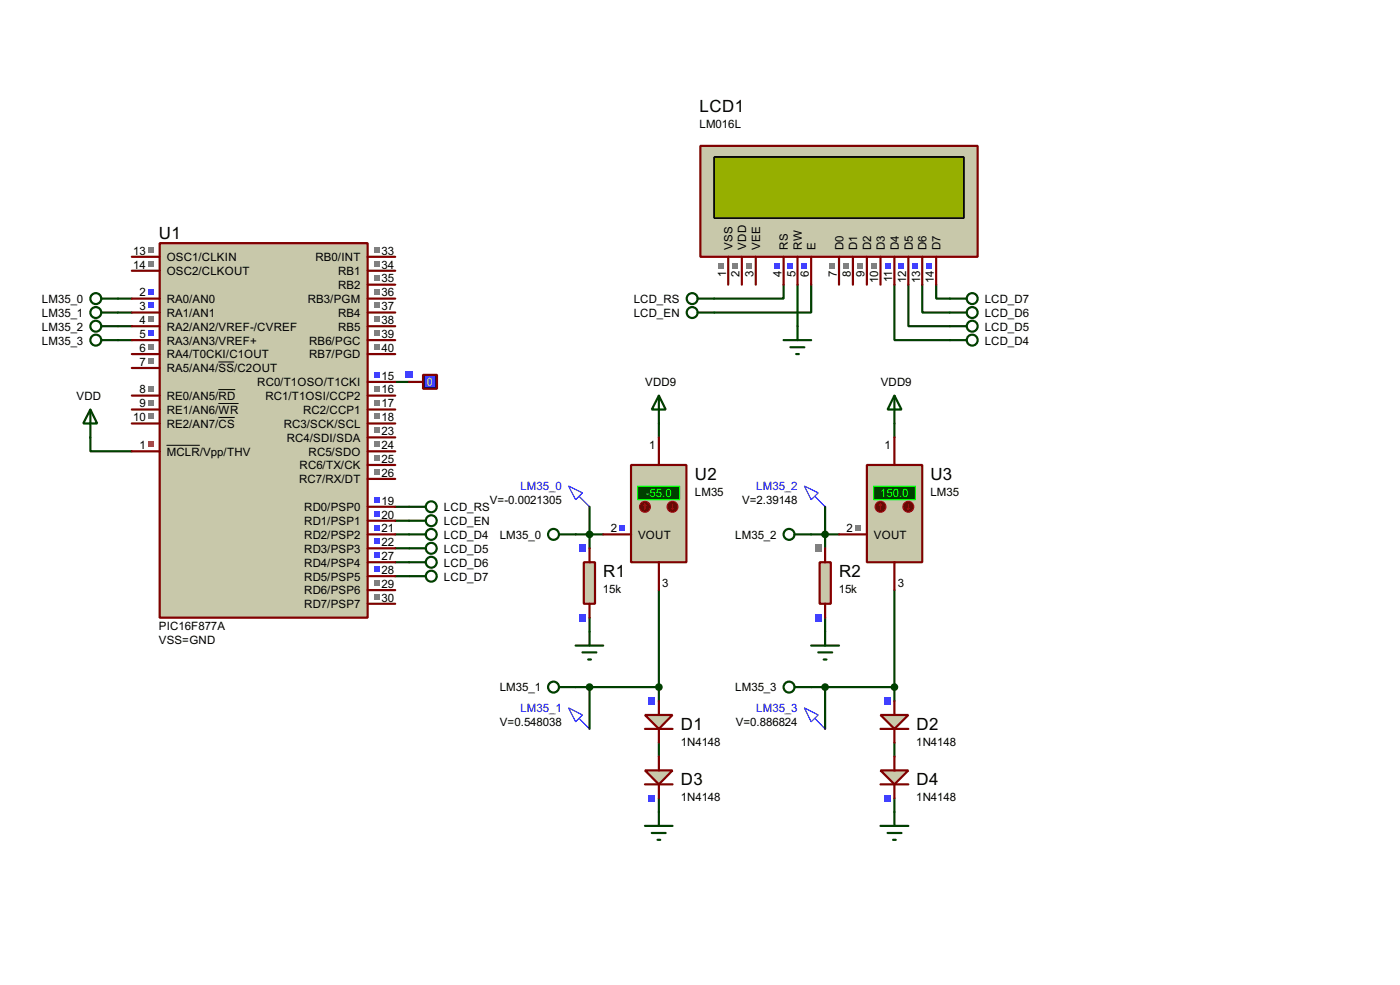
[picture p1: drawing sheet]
<svg xmlns="http://www.w3.org/2000/svg" width="256mm" height="180mm" viewBox="0 0 256 180" stroke-linecap="round" stroke-linejoin="round" font-family="sans-serif">
<g fill="none" stroke="#004000" stroke-width=".4">
<path d="M21.6 54.7h2.6M21.6 57.2h2.6M21.6 59.7h2.6M143.6 52.1v2.6h-12.7M146.1 52.1v7.6M148.6 52.1v5.1h-17.7M163.9 52.1v10.2h10.1M166.4 52.1v7.6h7.6M169 52.1v5.1h5M171.5 52.1v2.6h2.5M16.6 75l1.2 2.5h-2.5zM16.6 75v7.6h7.6"/>
<path d="M21.6 62.3h2.6M72.4 69.9h2.6M120.7 77.5v2.6M163.9 77.5v2.6M72.4 97.8h2.6M72.4 92.8h2.6M72.4 95.3h2.6M105.5 97.8h5M108 92.8v7.6M148.6 97.8h5.1M151.2 92.8v7.6M72.4 105.5h2.6"/>
<path d="M72.4 102.9h2.6M72.4 100.4h2.6M108 113.1v2.5M120.7 108v20.3M151.2 113.1v2.5M163.9 108v20.3M105.5 125.8h15.2M108 125.8v7.6M120.7 135.9v2.6M148.6 125.8h15.3M151.2 125.8v7.6M163.9 135.9v2.6"/>
<path d="M120.7 146.1v2.5M163.9 146.1v2.5"/>
</g>
<path d="M77.5 68.6h2.6v2.6h-2.6z" fill="#0000c0" stroke="#800000" stroke-width=".4"/>
<path d="M75 69.9h2.5" fill="none" stroke="#800000" stroke-width=".4"/>
<path d="M74.3 68h1.3v1.3h-1.3z" fill="#4040ff"/>
<g fill="none" stroke="#004000" stroke-width=".4">
<path d="M127.8 54.7h3.1M127.8 57.2h3.1M174 54.7h3.1M174 57.2h3.1M174 59.7h3.1M174 62.3h3.1M75 92.8h3M75 95.3h3M75 97.8h3M75 100.4h3M75 102.9h3M75 105.5h3"/>
<circle cx="126.8" cy="54.7" r="1"/>
<circle cx="126.8" cy="57.2" r="1"/>
<circle cx="178.1" cy="57.2" r="1"/>
<circle cx="178.1" cy="59.7" r="1"/>
<circle cx="178.1" cy="54.7" r="1"/>
<circle cx="178.1" cy="62.3" r="1"/>
<circle cx="79" cy="92.8" r="1"/>
<circle cx="79" cy="95.3" r="1"/>
<circle cx="79" cy="97.8" r="1"/>
<circle cx="79" cy="100.4" r="1"/>
<circle cx="79" cy="105.5" r="1"/>
<circle cx="79" cy="102.9" r="1"/>
</g>
<path d="M128.3 26.7h50.8v20.3h-50.8z" fill="#c8c8aa" stroke="#800000" stroke-width=".4"/>
<path d="M130.9 28.8h45.7v11.1h-45.7z" fill="#324600" stroke="#000" stroke-width=".25"/>
<path d="M130.9 28.8h45.7v11.1h-45.7z" fill="#96af00" stroke="#000" stroke-width=".25"/>
<g fill="none" stroke="#800000" stroke-width=".4">
<path d="M133.4 47v5.1M135.9 47v5.1M138.4 47v5.1M143.6 47v5.1M146.1 47v5.1M148.6 47v5.1M153.7 47v5.1M156.3 47v5.1M158.8 47v5.1M161.3 47v5.1M163.9 47v5.1M166.4 47v5.1"/>
<path d="M169 47v5.1M171.5 47v5.1"/>
</g>
<g fill="#4040ff">
<path d="M169.7 48.2h1v1h-1z"/>
<path d="M167.2 48.2h1v1h-1z"/>
<path d="M164.6 48.2h1.1v1h-1.1z"/>
<path d="M162.1 48.2h1v1h-1z"/>
</g>
<g fill="#808080">
<path d="M159.6 48.2h1v1h-1z"/>
<path d="M157 48.2h1v1h-1z"/>
<path d="M154.5 48.2h1v1h-1z"/>
<path d="M151.9 48.2h1.1v1h-1.1z"/>
</g>
<g fill="#4040ff">
<path d="M146.9 48.2h1v1h-1z"/>
<path d="M144.3 48.2h1v1h-1z"/>
<path d="M141.8 48.2h1v1h-1z"/>
</g>
<g fill="#808080">
<path d="M131.6 48.2h1v1h-1z"/>
<path d="M134.2 48.2h1v1h-1z"/>
<path d="M136.7 48.2h1v1h-1z"/>
</g>
<g fill="none" stroke="#004000" stroke-width=".4">
<path d="M18.5 59.7h3.1M146.1 59.7v2.6M120.7 72.4l1.3 2.6h-2.6zM120.7 72.4v5.1M143.6 62.3h5M144.8 63.6h2.6M145.9 64.8h.5M163.9 72.4l1.3 2.6h-2.6zM163.9 72.4v5.1M102.4 97.8h3M145.6 97.8h3"/>
<circle cx="17.5" cy="59.7" r="1"/>
<circle cx="101.4" cy="97.8" r="1"/>
<circle cx="144.5" cy="97.8" r="1"/>
</g>
<path d="M104.1 89l2.6 1.2-1.3 1.3zM106.2 91l1.8 1.8M147.4 89l2.5 1.2-1.3 1.3zM149.4 91l1.8 1.8" fill="none" stroke="#0000c0" stroke-width=".2"/>
<path d="M115.6 85.1h10.2v17.8h-10.2z" fill="#c8c8aa" stroke="#800000" stroke-width=".4"/>
<path d="M116.9 89h7.6v2.5h-7.6z" fill="#004000" stroke="#0f0" stroke-width=".2"/>
<path d="M110.5 97.8h5.1M120.7 80.1v5M120.7 102.9v5.1" fill="none" stroke="#800000" stroke-width=".4"/>
<circle cx="118.1" cy="92.8" r="1" fill="#400000" stroke="#f00" stroke-width=".2"/>
<path d="M118.2 92.3l.2 .2M118.2 92.3l-.3 .2M118.2 92.3v1" fill="none" stroke="#f00" stroke-width=".2"/>
<circle cx="123.2" cy="92.8" r="1" fill="#400000" stroke="#f00" stroke-width=".2"/>
<path d="M123 93l.2 .3M123.2 92.3v1M123.5 93l-.3 .3" fill="none" stroke="#f00" stroke-width=".2"/>
<path d="M113.5 96.1h1v1h-1z" fill="#4040ff"/>
<circle cx="108" cy="97.8" r=".5" fill="#004000" stroke="#004000" stroke-width=".4"/>
<path d="M158.8 85.1h10.2v17.8h-10.2z" fill="#c8c8aa" stroke="#800000" stroke-width=".4"/>
<path d="M160.1 89h7.6v2.5h-7.6z" fill="#004000" stroke="#0f0" stroke-width=".2"/>
<path d="M153.7 97.8h5.1M163.9 80.1v5M163.9 102.9v5.1" fill="none" stroke="#800000" stroke-width=".4"/>
<circle cx="161.3" cy="92.8" r="1" fill="#400000" stroke="#f00" stroke-width=".2"/>
<path d="M161.3 92.3l.3 .2M161.3 92.3l-.2 .2M161.3 92.3v1" fill="none" stroke="#f00" stroke-width=".2"/>
<circle cx="166.4" cy="92.8" r="1" fill="#400000" stroke="#f00" stroke-width=".2"/>
<path d="M166.2 93l.2 .3M166.4 92.3v1M166.7 93l-.3 .3" fill="none" stroke="#f00" stroke-width=".2"/>
<path d="M156.6 96.1h1.1v1h-1.1z" fill="#808080"/>
<g fill="#004000" stroke="#004000" stroke-width=".4">
<circle cx="151.1" cy="97.8" r=".5"/>
<circle cx="108" cy="125.8" r=".5"/>
<circle cx="151.1" cy="125.8" r=".5"/>
</g>
<g fill="none" stroke="#004000" stroke-width=".4">
<path d="M18.5 54.7h3.1M18.5 57.2h3.1M18.5 62.3h3.1M102.4 125.8h3M145.6 125.8h3M118.2 151.2h5M119.4 152.5h2.6M120.5 153.7h.5M120.7 148.6v2.6M161.3 151.2h5.1M162.6 152.5h2.6M163.6 153.7h.5"/>
<path d="M163.9 148.6v2.6"/>
<circle cx="17.5" cy="54.7" r="1"/>
<circle cx="17.5" cy="57.2" r="1"/>
<circle cx="17.5" cy="62.3" r="1"/>
<circle cx="101.4" cy="125.8" r="1"/>
<circle cx="144.5" cy="125.8" r="1"/>
</g>
<path d="M104.1 129.6l2.6 1.3-1.3 1.2zM106.2 131.6l1.8 1.8M147.4 129.6l2.5 1.3-1.3 1.2zM149.4 131.6l1.8 1.8" fill="none" stroke="#0000c0" stroke-width=".2"/>
<path d="M29.2 44.5h38.1v68.6h-38.1z" fill="#c8c8aa" stroke="#800000" stroke-width=".4"/>
<g fill="none" stroke="#800000" stroke-width=".4">
<path d="M24.1 54.7h5.1M24.1 57.2h5.1M24.1 59.7h5.1M24.1 47h5.1M24.1 49.6h5.1M67.3 54.7h5.1M67.3 57.2h5.1M67.3 59.7h5.1M67.3 47h5.1M67.3 49.6h5.1M67.3 52.1h5.1M24.1 64.8h5.1"/>
<path d="M24.1 67.4h5.1M24.1 72.4h5.1M24.1 75h5.1M24.1 77.5h5.1M24.1 62.3h5.1M67.3 64.8h5.1M67.3 72.4h5.1M67.3 75h5.1M67.3 77.5h5.1M67.3 62.3h5.1M67.3 69.9h5.1M24.1 82.6h5.1"/>
<path d="M67.3 92.8h5.1M67.3 95.3h5.1M67.3 97.8h5.1M67.3 87.7h5.1M67.3 85.1h5.1M67.3 82.6h5.1M67.3 80.1h5.1M67.3 110.5h5.1M67.3 108h5.1M67.3 105.5h5.1M67.3 102.9h5.1M67.3 100.4h5.1"/>
</g>
<path d="M40 66.3h2.9M40 71.3h3.1M40 73.9h3.7M40 76.4h3M30.5 81.5h6.1" fill="none" stroke="#000" stroke-width=".18"/>
<g fill="#4040ff">
<path d="M27.1 52.9h1v1h-1z"/>
<path d="M27.1 55.4h1v1h-1z"/>
</g>
<g fill="#808080">
<path d="M27.1 58h1v1h-1z"/>
<path d="M27.1 63h1v1.1h-1z"/>
<path d="M27.1 65.6h1v1h-1z"/>
<path d="M27.1 70.7h1v1h-1z"/>
<path d="M27.1 73.2h1v1h-1z"/>
<path d="M27.1 75.7h1v1.1h-1z"/>
<path d="M27.1 45.3h1v1h-1z"/>
<path d="M27.1 47.8h1v1h-1z"/>
<path d="M68.5 70.7h1v1h-1z"/>
<path d="M68.5 73.2h1v1h-1z"/>
<path d="M68.5 75.7h1v1.1h-1z"/>
</g>
<g fill="#4040ff">
<path d="M68.5 91h1v1h-1z"/>
<path d="M68.5 93.5h1v1h-1z"/>
</g>
<g fill="#808080">
<path d="M68.5 63h1v1.1h-1z"/>
<path d="M68.5 60.5h1v1h-1z"/>
<path d="M68.5 58h1v1h-1z"/>
<path d="M68.5 55.4h1v1h-1z"/>
<path d="M68.5 52.9h1v1h-1z"/>
<path d="M68.5 50.3h1v1.1h-1z"/>
<path d="M68.5 47.8h1v1h-1z"/>
<path d="M68.5 45.3h1v1h-1z"/>
<path d="M68.5 108.8h1v1h-1z"/>
<path d="M68.5 106.2h1v1h-1z"/>
</g>
<g fill="#4040ff">
<path d="M68.5 103.7h1v1h-1z"/>
<path d="M68.5 101.1h1v1.1h-1z"/>
<path d="M68.5 98.6h1v1h-1z"/>
<path d="M68.5 96.1h1v1h-1z"/>
</g>
<g fill="#808080">
<path d="M68.5 85.9h1v1h-1z"/>
<path d="M68.5 83.4h1v1h-1z"/>
<path d="M68.5 80.8h1v1h-1z"/>
<path d="M68.5 78.3h1v1h-1z"/>
</g>
<g fill="#4040ff">
<path d="M27.1 60.5h1v1h-1z"/>
<path d="M68.5 68.1h1v1h-1z"/>
</g>
<path d="M27.1 80.8h1v1h-1z" fill="#ff4040"/>
<g fill="#004000" stroke="#004000" stroke-width=".4">
<circle cx="120.7" cy="125.8" r=".5"/>
<circle cx="163.8" cy="125.8" r=".5"/>
</g>
<path d="M118.2 130.9h5l-2.5 2.5z" fill="#c8c8aa" stroke="#800000" stroke-width=".4"/>
<path d="M118.2 133.4h5M120.7 128.3v2.6M120.7 133.4v2.5" fill="none" stroke="#800000" stroke-width=".4"/>
<path d="M118.8 127.7h1.3v1.3h-1.3z" fill="#4040ff"/>
<path d="M161.3 130.9h5.1l-2.5 2.5z" fill="#c8c8aa" stroke="#800000" stroke-width=".4"/>
<path d="M161.3 133.4h5.1M163.9 128.3v2.6M163.9 133.4v2.5" fill="none" stroke="#800000" stroke-width=".4"/>
<path d="M162 127.7h1.2v1.3h-1.2z" fill="#4040ff"/>
<path d="M106.9 102.9h2.1v7.6h-2.1z" fill="#c8c8aa" stroke="#800000" stroke-width=".4"/>
<path d="M108 100.4v2.5M108 110.5v2.6" fill="none" stroke="#800000" stroke-width=".4"/>
<g fill="#4040ff">
<path d="M106.1 99.7h1.2v1.3h-1.2z"/>
<path d="M106.1 112.4h1.2v1.3h-1.2z"/>
</g>
<path d="M150.2 102.9h2v7.6h-2z" fill="#c8c8aa" stroke="#800000" stroke-width=".4"/>
<path d="M151.2 100.4v2.5M151.2 110.5v2.6" fill="none" stroke="#800000" stroke-width=".4"/>
<path d="M149.3 99.7h1.2v1.3h-1.2z" fill="#808080"/>
<path d="M149.3 112.4h1.2v1.3h-1.2z" fill="#4040ff"/>
<path d="M105.4 118.2h5.1M106.7 119.4h2.5M108 115.6v2.6M148.6 118.2h5.1M149.9 119.4h2.6M151.2 115.6v2.6M107.7 120.7h.5M150.9 120.7h.5" fill="none" stroke="#004000" stroke-width=".4"/>
<path d="M118.2 141h5l-2.5 2.6z" fill="#c8c8aa" stroke="#800000" stroke-width=".4"/>
<path d="M120.7 138.5v2.5M118.2 143.6h5M120.7 143.6v2.5" fill="none" stroke="#800000" stroke-width=".4"/>
<path d="M118.8 145.5h1.3v1.2h-1.3z" fill="#4040ff"/>
<path d="M161.3 141h5.1l-2.5 2.6z" fill="#c8c8aa" stroke="#800000" stroke-width=".4"/>
<path d="M163.9 138.5v2.5M161.3 143.6h5.1M163.9 143.6v2.5" fill="none" stroke="#800000" stroke-width=".4"/>
<path d="M162 145.5h1.2v1.2h-1.2z" fill="#4040ff"/>
<g font-size="3.5">
<text x="128.2" y="20.5">LCD1</text>
<text x="29.1" y="43.7">U1</text>
<text x="127.3" y="87.8">U2</text>
<text x="170.5" y="87.8">U3</text>
<text x="110.5" y="105.6">R1</text>
<text x="153.7" y="105.6">R2</text>
<text x="124.8" y="133.6">D1</text>
<text x="167.9" y="133.6">D2</text>
<text x="124.8" y="143.7">D3</text>
<text x="167.9" y="143.7">D4</text>
</g>
<text font-size="2.5" fill="#c0c0c0" x="78.2" y="70.7">0</text>
<g font-size="2.4">
<text x="128.1" y="23.4">LM016L</text>
<text x="24.4" y="46.6">13</text>
<text x="30.5" y="47.8">OSC1/CLKIN</text>
<text x="57.8" y="47.8">RB0/INT</text>
<text x="69.9" y="46.6">33</text>
<text x="134.2" y="45.7" transform="rotate(-90 134.2 45.7)">VSS</text>
<text x="136.7" y="45.7" transform="rotate(-90 136.7 45.7)">VDD</text>
<text x="139.3" y="45.7" transform="rotate(-90 139.3 45.7)">VEE</text>
<text x="144.3" y="45.7" transform="rotate(-90 144.3 45.7)">RS</text>
<text x="146.9" y="45.7" transform="rotate(-90 146.9 45.7)">RW</text>
<text x="149.4" y="45.7" transform="rotate(-90 149.4 45.7)">E</text>
<text x="154.5" y="45.7" transform="rotate(-90 154.5 45.7)">D0</text>
<text x="157.1" y="45.7" transform="rotate(-90 157.1 45.7)">D1</text>
<text x="159.6" y="45.7" transform="rotate(-90 159.6 45.7)">D2</text>
<text x="162.1" y="45.7" transform="rotate(-90 162.1 45.7)">D3</text>
<text x="164.7" y="45.7" transform="rotate(-90 164.7 45.7)">D4</text>
<text x="167.2" y="45.7" transform="rotate(-90 167.2 45.7)">D5</text>
<text x="169.8" y="45.7" transform="rotate(-90 169.8 45.7)">D6</text>
<text x="172.3" y="45.7" transform="rotate(-90 172.3 45.7)">D7</text>
<text x="24.4" y="49.2">14</text>
<text x="30.5" y="50.4">OSC2/CLKOUT</text>
<text x="61.9" y="52.9">RB2</text>
<text x="61.9" y="50.4">RB1</text>
<text x="69.9" y="51.7">35</text>
<text x="69.9" y="49.2">34</text>
<text x="133" y="50.7" transform="rotate(-90 133 50.7)">1</text>
<text x="135.5" y="50.7" transform="rotate(-90 135.5 50.7)">2</text>
<text x="138" y="50.7" transform="rotate(-90 138 50.7)">3</text>
<text x="143.2" y="50.7" transform="rotate(-90 143.2 50.7)">4</text>
<text x="145.7" y="50.7" transform="rotate(-90 145.7 50.7)">5</text>
<text x="148.2" y="50.7" transform="rotate(-90 148.2 50.7)">6</text>
<text x="153.3" y="50.7" transform="rotate(-90 153.3 50.7)">7</text>
<text x="155.9" y="50.7" transform="rotate(-90 155.9 50.7)">8</text>
<text x="158.4" y="50.7" transform="rotate(-90 158.4 50.7)">9</text>
<text x="160.9" y="51.9" transform="rotate(-90 160.9 51.9)">10</text>
<text x="163.5" y="51.7" transform="rotate(-90 163.5 51.7)">11</text>
<text x="166" y="51.9" transform="rotate(-90 166 51.9)">12</text>
<text x="168.6" y="51.9" transform="rotate(-90 168.6 51.9)">13</text>
<text x="171.1" y="51.9" transform="rotate(-90 171.1 51.9)">14</text>
<text x="7.7" y="55.5">LM35_0</text>
<text x="7.7" y="58">LM35_1</text>
<text x="25.5" y="54.3">2</text>
<text x="25.5" y="56.8">3</text>
<text x="25.5" y="59.3">4</text>
<text x="30.5" y="55.5">RA0/AN0</text>
<text x="30.5" y="58">RA1/AN1</text>
<text x="56.4" y="55.5">RB3/PGM</text>
<text x="61.9" y="58">RB4</text>
<text x="69.9" y="59.3">38</text>
<text x="69.9" y="56.8">37</text>
<text x="69.9" y="54.3">36</text>
<text x="116.1" y="55.4">LCD_RS</text>
<text x="116.1" y="58">LCD_EN</text>
<text x="180.4" y="58">LCD_D6</text>
<text x="180.4" y="55.4">LCD_D7</text>
<text x="7.7" y="60.5">LM35_2</text>
<text x="7.7" y="63.1">LM35_3</text>
<text x="25.5" y="64.4">6</text>
<text x="25.5" y="61.9">5</text>
<text x="30.5" y="60.5">RA2/AN2/VREF-/CVREF</text>
<text x="30.5" y="65.6">RA4/T0CKI/C1OUT</text>
<text x="30.5" y="63.1">RA3/AN3/VREF+</text>
<text x="56.6" y="65.6">RB7/PGD</text>
<text x="56.6" y="63.1">RB6/PGC</text>
<text x="61.9" y="60.5">RB5</text>
<text x="69.9" y="64.4">40</text>
<text x="69.9" y="61.9">39</text>
<text x="180.4" y="60.5">LCD_D5</text>
<text x="180.4" y="63.1">LCD_D4</text>
<text x="25.5" y="67">7</text>
<text x="30.5" y="68.2">RA5/AN4/SS/C2OUT</text>
<text x="47.1" y="70.7">RC0/T1OSO/T1CKI</text>
<text x="69.9" y="69.5">15</text>
<text x="118.2" y="70.7">VDD9</text>
<text x="161.3" y="70.7">VDD9</text>
<text x="14" y="73.2">VDD</text>
<text x="24.4" y="77.1">10</text>
<text x="25.5" y="72">8</text>
<text x="25.5" y="74.6">9</text>
<text x="30.5" y="73.2">RE0/AN5/RD</text>
<text x="30.5" y="75.8">RE1/AN6/WR</text>
<text x="48.6" y="73.2">RC1/T1OSI/CCP2</text>
<text x="55.5" y="75.8">RC2/CCP1</text>
<text x="69.9" y="72">16</text>
<text x="69.9" y="74.6">17</text>
<text x="69.9" y="77.1">18</text>
<text x="25.5" y="82.2">1</text>
<text x="30.5" y="78.3">RE2/AN7/CS</text>
<text x="30.5" y="83.4">MCLR/Vpp/THV</text>
<text x="52" y="78.3">RC3/SCK/SCL</text>
<text x="52.5" y="80.9">RC4/SDI/SDA</text>
<text x="56.5" y="83.4">RC5/SDO</text>
<text x="69.9" y="82.2">24</text>
<text x="69.9" y="79.7">23</text>
<text x="118.9" y="82.2">1</text>
<text x="162" y="82.2">1</text>
<text x="54.8" y="88.5">RC7/RX/DT</text>
<text x="54.9" y="85.9">RC6/TX/CK</text>
<text x="69.9" y="87.3">26</text>
<text x="69.9" y="84.7">25</text>
<text x="55.7" y="93.6">RD0/PSP0</text>
<text x="69.9" y="92.4">19</text>
<text x="69.9" y="94.9">20</text>
<text x="81.3" y="93.6">LCD_RS</text>
<text x="89.7" y="92.2">V=-0.0021305</text>
<text x="127.3" y="90.8">LM35</text>
<text x="135.9" y="92.2">V=2.39148</text>
<text x="170.4" y="90.8">LM35</text>
<text x="55.7" y="96.1">RD1/PSP1</text>
<text x="55.7" y="101.2">RD3/PSP3</text>
<text x="55.7" y="98.6">RD2/PSP2</text>
<text x="69.9" y="100">22</text>
<text x="69.9" y="97.4">21</text>
<text x="81.3" y="96.1">LCD_EN</text>
<text x="81.3" y="101.2">LCD_D5</text>
<text x="81.3" y="98.6">LCD_D4</text>
<text x="91.5" y="98.6">LM35_0</text>
<text x="111.9" y="97.4">2</text>
<text x="116.9" y="98.6">VOUT</text>
<text x="134.7" y="98.6">LM35_2</text>
<text x="155.1" y="97.4">2</text>
<text x="160.1" y="98.6">VOUT</text>
<text x="55.7" y="106.3">RD5/PSP5</text>
<text x="55.7" y="103.7">RD4/PSP4</text>
<text x="69.9" y="107.6">29</text>
<text x="69.9" y="105.1">28</text>
<text x="69.9" y="102.5">27</text>
<text x="81.3" y="103.7">LCD_D6</text>
<text x="81.3" y="106.3">LCD_D7</text>
<text x="121.3" y="107.5">3</text>
<text x="164.5" y="107.5">3</text>
<text x="55.7" y="111.3">RD7/PSP7</text>
<text x="55.7" y="108.8">RD6/PSP6</text>
<text x="69.9" y="110.1">30</text>
<text x="110.4" y="108.5">15k</text>
<text x="153.7" y="108.5">15k</text>
<text x="29.1" y="115.3">PIC16F877A</text>
<text x="29.1" y="117.8">VSS=GND</text>
<text x="91.5" y="126.6">LM35_1</text>
<text x="134.7" y="126.6">LM35_3</text>
<text x="91.6" y="132.9">V=0.548038</text>
<text x="124.7" y="136.5">1N4148</text>
<text x="134.8" y="132.9">V=0.886824</text>
<text x="167.9" y="136.5">1N4148</text>
<text x="124.7" y="146.6">1N4148</text>
<text x="167.9" y="146.6">1N4148</text>
</g>
<g font-size="2.4" fill="#0000c0">
<text x="95.3" y="89.8">LM35_0</text>
<text x="138.5" y="89.8">LM35_2</text>
<text x="95.3" y="130.4">LM35_1</text>
<text x="138.5" y="130.4">LM35_3</text>
</g>
<g font-size="2.4" fill="#0f0">
<text x="118.3" y="91">-55.0</text>
<text x="161.2" y="91">150.0</text>
</g>
</svg>
